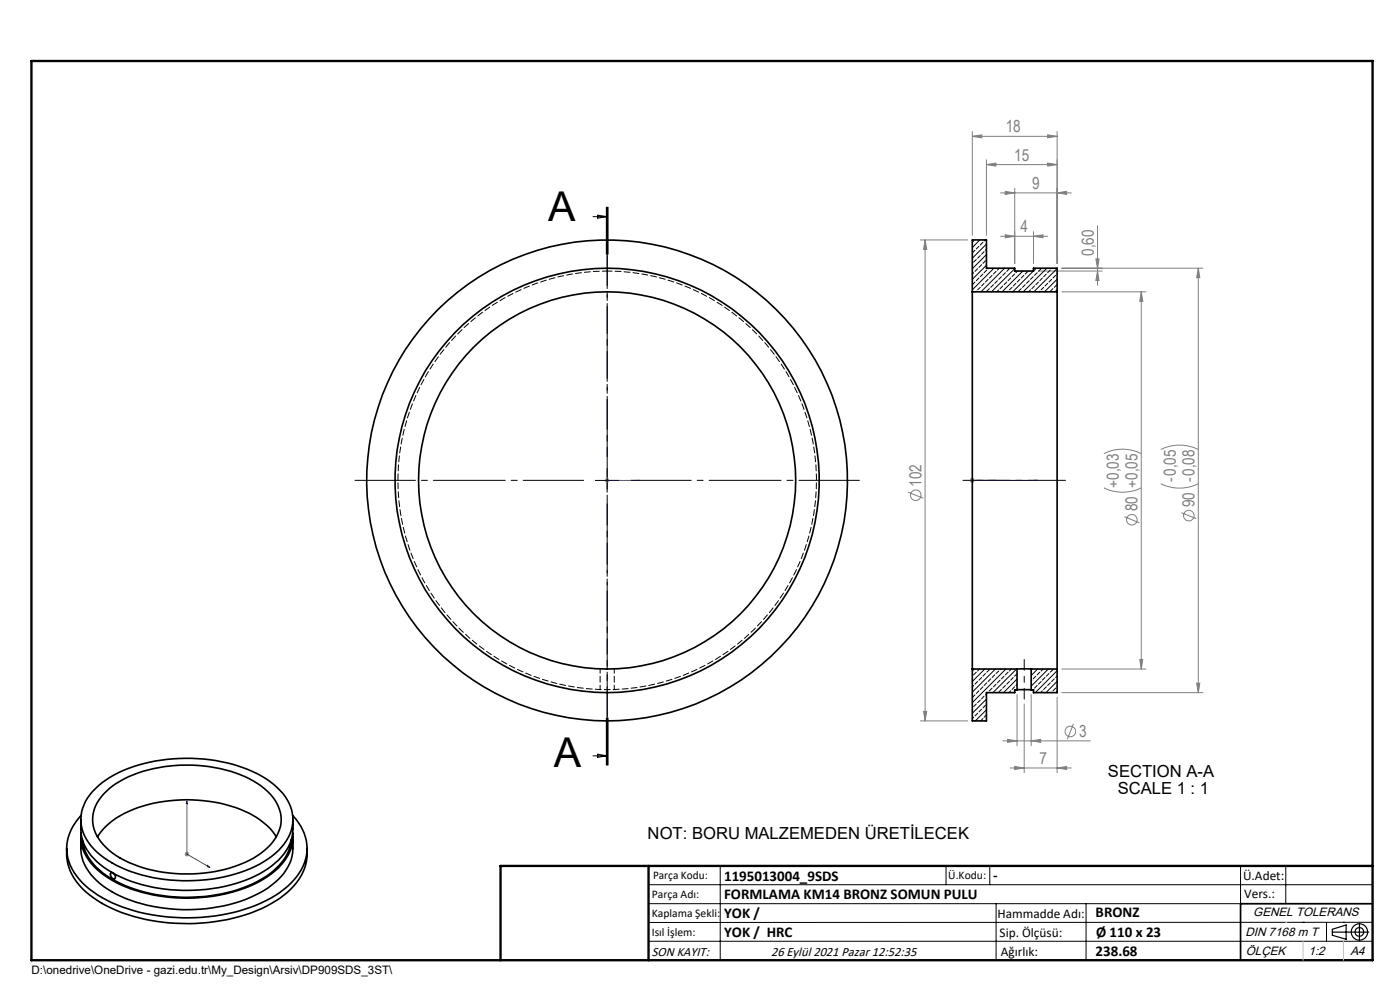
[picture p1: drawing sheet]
<svg xmlns="http://www.w3.org/2000/svg" width="297mm" height="210mm" viewBox="0 0 297 210" stroke-linecap="round" stroke-linejoin="round" font-family="sans-serif">
<g fill="none" stroke="#808080" stroke-width=".21">
<path d="M206.3 28.9l2-.3v.6zM206.3 27.9v22M206.3 28.9h18M209.3 34.9l2-.3v.6zM209.3 33.9v16M209.3 34.9h15M215.3 39.9v16M222.3 34.6l2 .3-2 .3zM222.3 28.6l2 .3-2 .3zM224.3 27.9v28M195.3 50.9h10M196.3 50.9l.3 2h-.7z"/>
<path d="M196.3 50.9v102M212.3 50.1h9.9M212.3 40.9h15M213.3 49.8l2 .3-2 .3zM213.3 40.6l2 .3-2 .3zM219.3 50.1l2-.3v.6zM219.3 49.1v6.8M220.3 57.5h13.5M224.3 40.9l2-.3v.6zM225.2 56.9h30M232.5 54.9h.7l-.4 2zM232.8 57.5l.4 2h-.7z"/>
<path d="M232.8 47.9v12.6M254.2 56.9l.3 2h-.6zM254.2 56.9v90M225.2 61.9h17.9M242.1 61.9l.3 2h-.6zM242.1 61.9v80M234.2 96.2a8.7 8.7 0 0 1 7.9 0M246.2 95.3a9.1 9.1 0 0 1 8 0M128.3 101.9h1M128.4 101.6l.8 .7M128.8 101.4v1M129.2 101.6l-.8 .7"/>
<path d="M192.7 104.4l3.2 1.3M205.8 101.9h1M205.9 101.6l.7 .7M206.3 101.4v1M206.6 101.6l-.7 .7M234.2 103.5a8.7 8.7 0 0 0 7.9 0M238.5 109.6l3.2 1.3M246.2 102.6a9.1 9.1 0 0 0 8 0M250.6 108.8l3.2 1.2M241.8 139.9h.6l-.3 2zM195.3 152.9h10M195.9 150.9h.7l-.3 2z"/>
<path d="M212.8 157.2h18.5M213.7 156.8l2.1 .4-2.1 .3zM215.8 147.3v10.9M217.3 149.3v14.6M218.8 157.2l2-.4v.7zM218.8 147.3v10.9M224.3 147.9v16M225.2 141.9h17.9M225.2 146.9h30M227.7 153.6l-1.3 3.2M253.9 144.9h.6l-.3 2zM214.3 162.9h13"/>
<path d="M215.3 162.6l2 .3-2 .3zM224.3 162.9l2-.3v.6zM39.2 181.2h.9M39.3 180.8l.7 .7M39.7 180.7v1M40 180.8l-.7 .7"/>
<circle cx="194.3" cy="105" r="1.12"/>
<circle cx="240.1" cy="110.3" r="1.12"/>
<circle cx="252.2" cy="109.4" r="1.12"/>
<circle cx="227.1" cy="155.2" r="1.12"/>
</g>
<g fill="none" stroke="#000" stroke-width=".25">
<path d="M282.6 197.7h7.8M282.6 197.1l3-.9v3l-3-.8zM288.4 195.8v3.8M106.2 203.7h185"/>
<circle cx="288.4" cy="197.7" r="1.74"/>
<circle cx="288.4" cy="197.7" r=".93"/>
</g>
<path d="M128.6 101.9h.4zM128.8 101.9h.1M128.8 101.9h6.9M135.7 101.9h-.7h.7M206.1 101.9h.3zM206.3 101.9h.1M206.3 101.9h13.8M220.1 101.9h-.7h.7M39.7 169.9l.1 .7-.3-.2zM39.7 169.9v11.3l4.8 2.8M44 183.6l.5 .4-.5-.1z" fill="none" stroke="#00f" stroke-width=".21"/>
<path d="M217.3 148.3v-8.4" fill="none" stroke="#000" stroke-width=".21" stroke-dasharray="15.2 1.3 1.3 1.3" stroke-dashoffset="12.9"/>
<path d="M211.3 101.9h-7" fill="none" stroke="#000" stroke-width=".21" stroke-dasharray="15.2 1.3 1.3 1.3" stroke-dashoffset="13.6"/>
<path d="M226 101.9h-19.7" fill="none" stroke="#000" stroke-width=".21" stroke-dasharray="15.2 1.3 1.3 1.3" stroke-dashoffset="7.3"/>
<path d="M128.8 96.9v-48.5M123.8 101.9h-48.5M128.8 106.9v48.5M133.8 101.9h48.5" fill="none" stroke="#000" stroke-width=".21" stroke-dasharray="15.2 1.3 1.3 1.3" stroke-dashoffset="2.4"/>
<path d="M128.8 43.9v118.4" fill="none" stroke="#000" stroke-width=".21" stroke-dasharray="6.3 1.3 1.3 1.3" stroke-dashoffset="-.1"/>
<g fill="none" stroke="#000" stroke-width=".21">
<path d="M125.8 46h3M126.8 45.6l2 .4-2 .3zM128.6 43.9v10M128.8 43.9v10M129 43.9v10M128.8 99.4v5M126.3 101.9h5M126.8 160l2 .3-2 .3zM128.6 152.3v10M128.8 152.3v10M129 152.3v10zM125.8 160.3h3"/>
<path d="M137.6 187.7h153.6M137.6 191.7h153.6M137.6 199.7h153.6M152.8 183.7v20M200.7 183.7v4M210 183.7v4M211.3 191.7v12M230.4 191.7v12M263.2 183.7v20M272.8 183.7v8M276.4 195.6h.1M281.4 195.6v4.1"/>
<path d="M285 195.6h.1M291.2 195.6l-153.6 .1"/>
</g>
<path d="M291.2 191.7h-28v12" fill="none" stroke="#000" stroke-width=".35"/>
<path d="M6.7 12.9h284.5v190.8h-284.5zM137.6 183.7v20M291.2 183.7h-185v20" fill="none" stroke="#000" stroke-width=".5"/>
<path d="M276.4 199.7v4M285 199.7v4" fill="none" stroke="#c0c0c0" stroke-width=".21"/>
<path d="M272.8 195.6h.1" fill="none" stroke="#c0c0c0" stroke-width=".25"/>
<g fill="#00f">
<path d="M135 101.9h.7zM128.6 101.9h.4z"/>
<path d="M44 183.6l.5 .4-.5-.1zM39.7 169.9l.1 .7-.3-.2z"/>
<path d="M206.1 101.9h.3zM219.4 101.9h.7zM206.1 101.9h.3zM219.4 101.9h.7z"/>
</g>
<g fill="#808080">
<path d="M219.3 50.1l2-.3v.6zM213.3 49.8l2 .3-2 .3z"/>
<path d="M209.3 34.9l2-.3v.6zM222.3 34.6l2 .3-2 .3zM213.3 40.6l2 .3-2 .3zM224.3 40.9l2-.3v.6zM215.3 162.6l2 .3-2 .3zM224.3 162.9l2-.3v.6z"/>
<path d="M222.3 28.6l2 .3-2 .3zM206.3 28.9l2-.3v.6z"/>
<path d="M218.8 157.2l2-.4v.7zM213.7 156.8l2.1 .4-2.1 .3z"/>
<path d="M195.9 150.9h.7l-.3 2zM196.3 50.9l.3 2h-.7zM253.9 144.9h.6l-.3 2zM254.2 56.9l.3 2h-.6zM232.8 57.5l.4 2h-.7zM232.5 54.9h.7l-.4 2z"/>
<path d="M242.1 61.9l.3 2h-.6zM241.8 139.9h.6l-.3 2z"/>
</g>
<g fill="none" stroke="#000" stroke-width=".35">
<path d="M206.3 61.9v80M206.3 61.9h18M206.3 61.9v-11h3v6h6v.6h4v-.6h5v5M224.3 61.9v80M206.3 141.9h9.5M206.3 141.9v11h3v-6h6v-.6h.5M215.8 141.9h3M215.8 146.3h3M215.8 141.9v4.4M218.8 141.9h5.5M218.8 141.9v4.4M224.3 141.9v5h-5v-.6h-.5"/>
<path d="M14.1 180a11.5 11.5 0 0 0 5.7 10.4 34.9 34.9 0 0 0 20.3 5.5 35.7 35.7 0 0 0 19.2-5.3 12.1 12.1 0 0 0 5.9-9.4v-1.2M17.1 173.8a10 10 0 0 0 4.1 9.6 29.9 29.9 0 0 0 18.8 5.5 30.3 30.3 0 0 0 17.6-5.2 10.3 10.3 0 0 0 4.6-9.9M17.1 177.5a10.7 10.7 0 0 0 .9 5.9 15.9 15.9 0 0 0 8.7 7.2 36.1 36.1 0 0 0 27.4-.7 13.3 13.3 0 0 0 7.8-8.3l.3-1.6v-2.5M17.2 173a9.5 9.5 0 0 0-.4 13.5 24.5 24.5 0 0 0 12.7 7 40.9 40.9 0 0 0 26.9-2.4 15.4 15.4 0 0 0 8.4-8.9 9.7 9.7 0 0 0-2.7-9.2M17.2 176.7a9.4 9.4 0 0 0 4 8.3 28.5 28.5 0 0 0 16.2 5.5 32.7 32.7 0 0 0 19.5-4.6 10.6 10.6 0 0 0 5.2-8.2v-1M17.5 178.1a10.2 10.2 0 0 0 4.3 7.1 31.8 31.8 0 0 0 21.5 5 27.6 27.6 0 0 0 14.7-5.5 9.8 9.8 0 0 0 3.8-6.6M20.2 167.3a24.6 24.6 0 0 1 14-6.1 33.8 33.8 0 0 1 22.2 4 11.1 11.1 0 0 1 5.7 8.1 9.8 9.8 0 0 1-4.5 8.3 30.3 30.3 0 0 1-17.6 5.2 30.9 30.9 0 0 1-18-4.9 9.9 9.9 0 0 1-4.8-9 9.1 9.1 0 0 1 3-5.6zM20.7 177.5a16.2 16.2 0 0 1 9.6-6.5 32.5 32.5 0 0 1 22.6 1.5 14.5 14.5 0 0 1 5.7 5M22.5 167.9a23.6 23.6 0 0 1 13.6-5.4 30.2 30.2 0 0 1 18.5 3.7 9.3 9.3 0 0 1 5 8.3 10.6 10.6 0 0 1-5.8 7.5 31.5 31.5 0 0 1-28.3 0 10.6 10.6 0 0 1-5.8-7.5 7.9 7.9 0 0 1 2.8-6.6zM23.5 185.2a.84 .84 0 0 1 .8 .3 .84 .84 0 0 1 0 .9 .9 .9 0 0 1-.8-1.2z"/>
<circle cx="128.8" cy="101.9" r="45"/>
<circle cx="128.8" cy="101.9" r="51"/>
<circle cx="128.8" cy="101.9" r="40"/>
</g>
<path d="M128.8 57.5a44.4 44.4 0 0 1 38.9 65.8 44.4 44.4 0 0 1-76.5 2.3 44.4 44.4 0 0 1 35.1-68l2.5-.1" fill="none" stroke="#000" stroke-width=".21" stroke-dasharray="1.3 .6" stroke-dashoffset=".2"/>
<path d="M127.3 141.9v4.4M130.3 146.3v-4.4" fill="none" stroke="#000" stroke-width=".21" stroke-dasharray="1.3 .6" stroke-dashoffset=".3"/>
<g fill="none" stroke="#000" stroke-width=".21">
<path d="M206.6 51.1l-.3 .3M206.6 57.8l-.3 .3M206.8 53.1l-.5 .5M206.8 59.8l-.5 .6M207.1 55.1l-.5 .5M207.4 57l-.6 .6M207.7 52.2l-.6 .6M207.7 59l-.6 .5M207.9 50.9l-1.6 1.6M208 54.2l-.6 .6M208.2 56.2l-.5 .5M208.5 51.4l-.5 .6"/>
<path d="M208.5 58.1l-.5 .6M208.8 53.4l-.6 .5M209 50.9l-.2 .2M209.1 55.3l-.6 .6M209.3 51.8l-3 3M209.3 54l-3 3M209.3 56.3l-3 3M209.3 52.9l-.2 .2M209.3 57.3l-.5 .5M209.6 59.3l-.5 .5M209.7 56.9l-.1 .1M210.5 58.4l-.6 .6"/>
<path d="M210.9 56.9l-4.6 4.6M211.3 57.6l-.6 .5M211.6 59.5l-.6 .6M212 56.9l-.4 .4M212.4 58.7l-.5 .6M213.1 56.9l-5 5M213.3 57.8l-.6 .6M213.6 59.8l-.6 .6M214.1 57l-.5 .6M214.4 59l-.5 .5M215.2 58.1l-.5 .6M215.3 57l-5 4.9"/>
<path d="M215.9 57.5l-.4 .3M216.4 59.3l-.6 .5M217 57.5l-4.4 4.4M217.2 58.4l-.6 .6M218.1 57.6l-.6 .5M218.3 59.5l-.5 .6M219.2 58.7l-.6 .6M219.2 57.5l-4.4 4.4M219.9 56.9l-.6 .6M220 57.8l-.5 .6M220.3 59.8l-.6 .6M220.9 57l-.6 .6"/>
<path d="M221.1 59l-.5 .5M222 58.1l-.6 .6M222.1 56.9l-5 5M222.8 57.3l-.5 .5M223.1 59.3l-.6 .5M223.2 56.9l-.1 .1M223.9 58.4l-.5 .6M224.3 57l-5 4.9M224.3 59.2l-2.7 2.7M224.3 58.1h-.1M207.1 61.8l-.1 .1M208 61l-.6 .5"/>
<path d="M208.8 60.1l-.6 .6M209.9 61.2l-.6 .6M210.7 60.4l-.5 .6M211.9 61.5l-.4 .4M212.7 60.7l-.5 .5M213.9 61.8l-.2 .1M214.7 61l-.6 .5M215.5 60.1l-.6 .6M216.6 61.2l-.5 .6M217.5 60.4l-.6 .6M218.6 61.5l-.4 .4M219.5 60.7l-.6 .5"/>
<path d="M220.6 61.8l-.1 .1M221.4 61l-.5 .5M222.3 60.1l-.6 .6M223.4 61.2l-.6 .6M224.2 60.4l-.5 .6M224.3 61.4l-.5 .5M206.6 145.4l-.3 .3M206.6 152.1l-.3 .3M206.7 141.9l-.4 .4M206.8 147.4l-.5 .5M207.1 142.6l-.5 .5M207.1 149.3l-.5 .6"/>
<path d="M207.4 144.6l-.6 .5M207.4 151.3l-.6 .6M207.7 146.5l-.6 .6M207.8 141.9l-.4 .4M208 148.5l-.6 .5M208.2 143.7l-.5 .6M208.2 150.5l-.5 .5M208.5 152.4l-.5 .5M208.5 145.7l-.5 .6M208.8 147.7l-.6 .5M208.9 141.9l-2.6 2.7M209.1 142.9l-.6 .5"/>
<path d="M209.1 149.6l-.6 .6M209.3 148.3l-3 3M209.3 150.6l-2.4 2.3M209.3 152.8l-.1 .1M209.3 147.2l-.2 .2M209.3 151.7l-.5 .4M209.3 144.8l-.5 .6M209.6 146.8v.1M209.9 142.1l-.6 .5M210.2 144l-.6 .6M210.5 146l-.6 .5M211 143.1l-.5 .6"/>
<path d="M211.2 141.9l-4.9 4.9M211.3 145.1l-.6 .6M211.9 142.3l-.6 .6M212.2 144.3l-.6 .5M212.3 141.9l-.1 .2M212.4 146.3l-.5 .5M213 143.4l-.6 .6M213.3 145.4l-.6 .6M213.4 141.9l-7.1 7.1M213.9 142.6l-.6 .5M214.1 144.6l-.5 .5M214.4 146.5l-.4 .4"/>
<path d="M214.5 141.9l-.4 .4M214.9 143.7l-.5 .6M215.2 145.7l-.5 .6M215.3 146.8l-.1 .1M215.7 141.9l-5.1 5M215.8 144l-2.9 2.9M215.8 146.3h.1M215.8 142.9l-.6 .5M215.8 145.2l-.3 .2M218.9 144.3l-.1 .1M219 141.9l-.1 .2M219.2 146.3h-.1"/>
<path d="M219.7 143.4l-.5 .6M220 145.4l-.5 .6M220.1 141.9l-1.3 1.4M220.6 142.6l-.6 .5M220.9 144.6l-.6 .5M221.1 146.5l-.3 .4M221.3 141.9l-.4 .4M221.7 143.7l-.6 .6M222 145.7l-.6 .6M222.4 141.9l-3.6 3.6M222.5 142.9l-.5 .5M222.8 144.8l-.5 .6"/>
<path d="M223.1 146.8l-.1 .1M223.4 142.1l-.6 .5M223.7 144l-.6 .6M223.9 146l-.5 .5M224.3 142.3l-4.7 4.6M224.3 144.5l-2.4 2.4M224.3 146.8l-.2 .1M224.3 143.4l-.4 .3M224.3 145.7h-.1"/>
</g>
<g font-size="8.7">
<text x="116.3" y="46.9">A</text>
<text x="117.5" y="162.6">A</text>
</g>
<g font-size="3.5" fill="#808080">
<text x="213.4" y="28.1">18</text>
<text x="215.2" y="34.1">15</text>
<text x="219" y="40.1">9</text>
<text x="216.5" y="49.3">4</text>
<text x="232" y="54.3" transform="rotate(-90 232 54.3)">0,60</text>
<text x="195.5" y="103.3" transform="rotate(-90 195.5 103.3)">102</text>
<text x="237.4" y="103.5" transform="rotate(-90 237.4 103.5)">+0,03</text>
<text x="249.5" y="102.2" transform="rotate(-90 249.5 102.2)">-0,05</text>
<text x="253.4" y="107.6" transform="rotate(-90 253.4 107.6)">90 -0,08</text>
<text x="241.3" y="108.5" transform="rotate(-90 241.3 108.5)">80 +0,05</text>
<text x="228.9" y="156.4">3</text>
<text x="220.5" y="162.1">7</text>
</g>
<g font-size="3.5">
<text x="235.1" y="164.8">SECTION A-A</text>
<text x="237.1" y="168.4">SCALE 1 : 1</text>
<text x="137.4" y="178">NOT: BORU MALZEMEDEN ÜRETİLECEK</text>
</g>
<g font-size="3.2">
<text x="153.6" y="186.8">1195013004_9SDS</text>
<text x="153.6" y="190.8">FORMLAMA KM14 BRONZ SOMUN PULU</text>
<text x="210.7" y="186.6">-</text>
<text x="153.6" y="194.8">YOK /</text>
<text x="232.4" y="194.5">BRONZ</text>
<text x="153.6" y="198.8">YOK / HRC</text>
<text x="232.4" y="202.8">238.68</text>
<text x="232.5" y="198.8">Ø 110 x 23</text>
</g>
<g font-size="2.8">
<text x="263.7" y="186.7">Ü.Adet:</text>
<text x="263.9" y="190.5">Vers.:</text>
<text x="211.6" y="194.8">Hammadde Adı:</text>
<text x="138.3" y="202.8">SON KAYIT:</text>
<text x="163.6" y="202.8">26 Eylül 2021 Pazar 12:52:35</text>
<text x="212.1" y="198.7">Sip. Ölçüsü:</text>
<text x="212.3" y="202.7">Ağırlık:</text>
</g>
<g font-size="2.6">
<text x="265.9" y="194.4">GENEL TOLERANS</text>
<text x="264.2" y="198.5">DIN 7168 m T</text>
<text x="264.3" y="202.6">ÖLÇEK</text>
<text x="277.6" y="202.6">1:2</text>
<text x="286.5" y="202.6">A4</text>
</g>
<g font-size="2.5">
<text x="138.3" y="190.5">Parça Adı:</text>
<text x="138.5" y="186.5">Parça Kodu:</text>
<text x="201.2" y="186.5">Ü.Kodu:</text>
<text x="138.3" y="194.5">Kaplama Şekli:</text>
<text x="138.3" y="198.6">Isıl İşlem:</text>
<text x="6.7" y="206.7">D:\onedrive\OneDrive - gazi.edu.tr\My_Design\Arsiv\DP909SDS_3ST\</text>
</g>
</svg>
